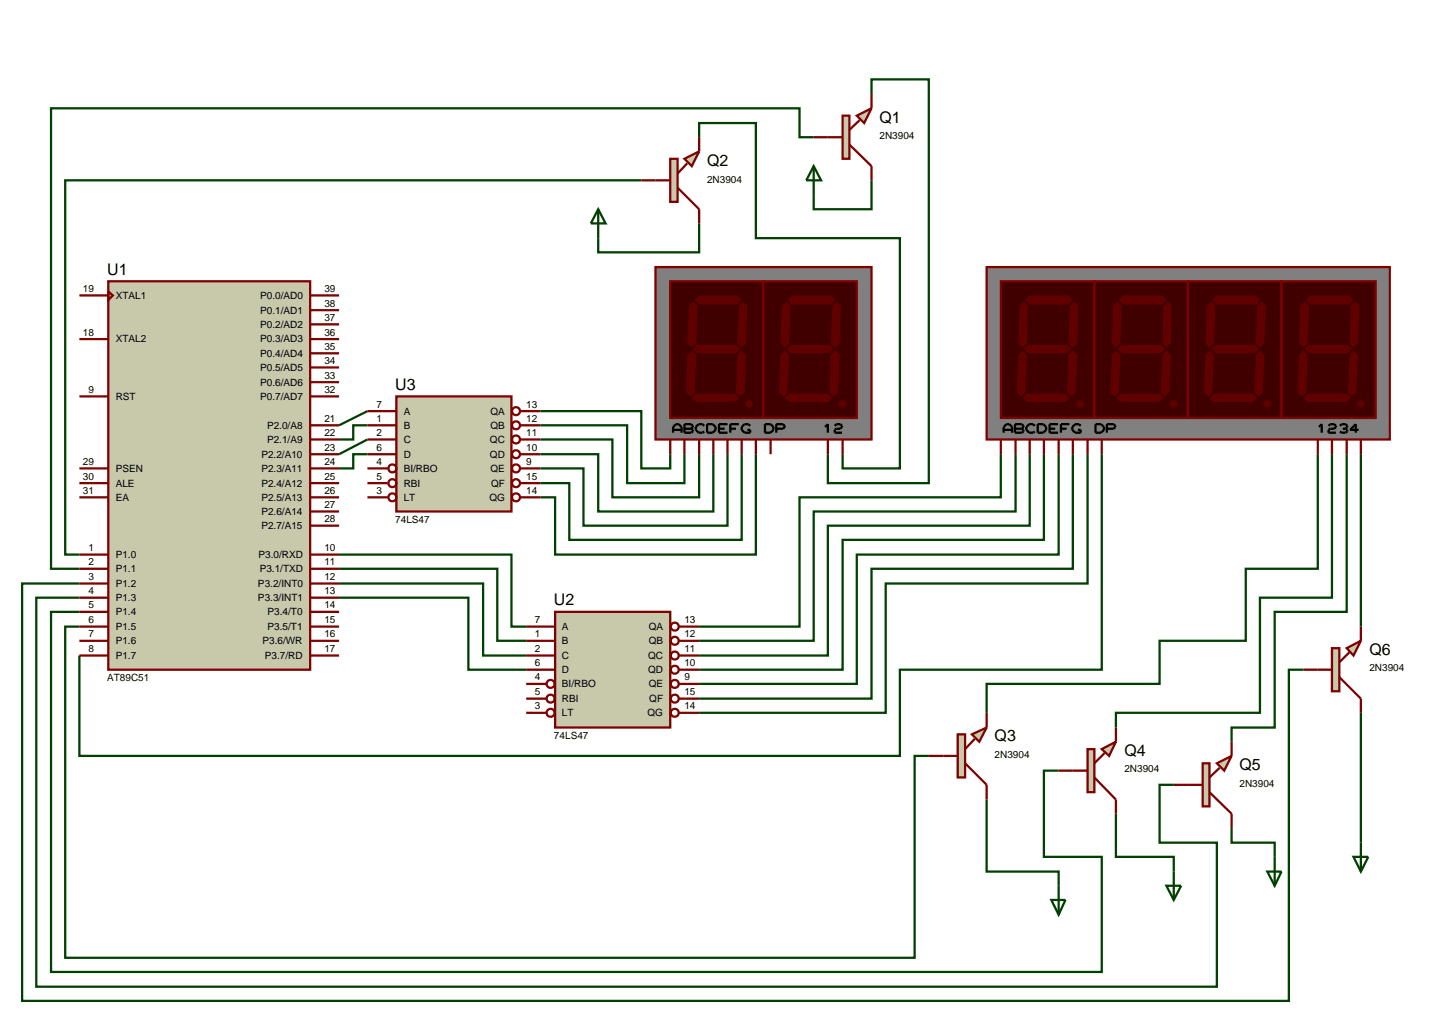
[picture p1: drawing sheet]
<svg xmlns="http://www.w3.org/2000/svg" width="257mm" height="180mm" viewBox="0 0 257 180" stroke-linecap="round" stroke-linejoin="round" font-family="sans-serif">
<g fill="none" stroke="#004000" stroke-width=".4">
<path d="M153.7 16.6v-2.6h10.1v71.2h-17.8v-5.1M113.1 31.8h-101.6v66h2.5M123.3 24.2v-2.5h10v20.3h25.4v40.6h-10.1v-2.5M123.3 39.4v5.1h-17.8v-2.5M143.5 24.2h-2.5v-5.1h-132v81.2h5M153.7 31.8v5.1h-10.2v-2.5M64.8 75h-2.5v2.5h-2.5M64.8 72.5l-5 2.5M64.8 77.5l-5 2.6M95.3 72.5h17.8v10.1h5.1v-2.5M95.3 75h15.3v10.2h10.1v-5.1M95.3 77.5h12.7v10.2h15.3v-7.6"/>
<path d="M59.8 97.8h30.4v12.7h2.6M64.8 80.1h-2.5v2.5h-2.5M95.3 80.1h10.2v10.1h20.3v-10.1M128.3 80.1v12.6h-25.4v-10.1h-7.6M130.8 80.1v15.1h-30.4v-10h-5.1M133.3 80.1v17.7h-35.4v-10.1h-2.6M176.5 80.1v7.6h-35.5v22.8h-17.7M179.1 80.1v10.1h-35.6v22.8h-20.2M181.6 80.1v12.6h-35.6v22.9h-22.7M184.1 80.1v15.1h-35.5v22.9h-25.3M186.7 80.1v17.7h-35.6v22.8h-27.8M189.2 80.1v20.2h-35.5v22.9h-30.4"/>
<path d="M191.8 80.1v22.8h-35.6v22.8h-32.9M194.3 80.1v38h-35.6v15.2h-144.7v-17.7M232.4 80.1v20.2h-12.7v12.7h-15.2v7.6h-30.5v5.1M234.9 80.1v25.3h-12.7v20.3h-25.4v2.6M237.5 80.1v27.8h-12.7v20.4h-7.6v2.5M240 80.1v30.4M14 110.5h-2.5v58.4h149.8v-35.6h2.5M14 107.9h-5v63.5h185.3v-20.3h-10.2v-15.2h2.6M14 105.4h-7.6v68.6h208.2v-25.4h-10.1v-10.2h2.5M14 102.9h-10.1v73.6h223.4v-58.4h2.6M59.8 100.3h27.9v12.7h5.1M59.8 102.9h25.4v12.7h7.6"/>
<path d="M59.8 105.4h22.8v12.7h10.2M240 125.7v22.9M174 141v12.7h12.7v2.5M196.8 143.5v7.6h10.2v2.6M217.2 146v2.6h7.6v2.5"/>
</g>
<path d="M19.1 49.6h35.6v68.5h-35.6z" fill="#c8c8aa" stroke="#800000" stroke-width=".4"/>
<g fill="none" stroke="#800000" stroke-width=".4">
<path d="M14 59.8h5.1M14 52.1h5.1M19.1 51.4l.8 .7-.8 .8zM54.7 59.8h5.1M54.7 52.1h5.1M54.7 54.7h5.1M54.7 57.2h5.1M14 69.9h5.1M54.7 69.9h5.1M54.7 62.3h5.1M54.7 64.8h5.1M54.7 67.4h5.1"/>
<path d="M54.7 75h5.1M54.7 77.5h5.1M14 85.2h5.1M14 87.7h5.1M14 82.6h5.1M14 97.8h5.1M54.7 85.2h5.1M54.7 87.7h5.1M54.7 82.6h5.1M54.7 97.8h5.1M54.7 92.7h5.1M54.7 80.1h5.1"/>
<path d="M54.7 90.2h5.1M14 100.3h5.1M14 102.9h5.1M14 105.4h5.1M14 107.9h5.1M14 110.5h5.1M14 113h5.1M14 115.6h5.1M54.7 100.3h5.1M54.7 102.9h5.1M54.7 105.4h5.1M54.7 107.9h5.1"/>
<path d="M54.7 110.5h5.1M54.7 113h5.1M54.7 115.6h5.1"/>
</g>
<path d="M174 47.1h71.1v30.4h-71.1z" fill="#808080" stroke="#800000" stroke-width=".4"/>
<path d="M176.5 49.6h16.5v24.1h-16.5z" fill="#400000" stroke="#800000" stroke-width=".4"/>
<g fill="#600000">
<path d="M181.6 52.1h6.8l.8 .8-.8 .8h-6.8l-.8-.8z"/>
<path d="M188.7 53.9l.8-.7 .7 .7-.2 6.6-.8 .8-.8-.8z"/>
<path d="M181.3 60.8h6.9l.8 .7-.8 .8h-6.9l-.7-.8z"/>
<path d="M179.8 53.9l.8-.7 .7 .7-.2 6.6-.8 .8-.7-.8z"/>
<path d="M188.4 62.6l.8-.8 .8 .8-.3 6.6-.7 .7-.8-.7z"/>
<path d="M181.1 69.4h6.8l.8 .8-.8 .7h-6.8l-.8-.7z"/>
<path d="M180.3 61.8l.8 .8-.3 6.6-.7 .7-.8-.7 .3-6.6z"/>
</g>
<path d="M193 49.6h16.5v24.1h-16.5z" fill="#400000" stroke="#800000" stroke-width=".4"/>
<g fill="#600000">
<path d="M198.1 52.1h6.9l.7 .8-.7 .8h-6.9l-.8-.8z"/>
<path d="M205.2 53.9l.8-.7 .7 .7-.2 6.6-.8 .8-.7-.8z"/>
<path d="M197.8 60.8h6.9l.8 .7-.8 .8h-6.9l-.7-.8z"/>
<path d="M196.3 53.9l.8-.7 .7 .7-.2 6.6-.8 .8-.7-.8z"/>
<path d="M205.7 61.8l.8 .8-.3 6.6-.7 .7-.8-.7 .3-6.6z"/>
<path d="M196.8 70.2l.8-.8h6.9l.7 .8-.7 .7h-6.9z"/>
<path d="M196.8 61.8l.8 .8-.3 6.6-.7 .7-.8-.7 .3-6.6z"/>
<path d="M190.5 70.5l.7 .7-.7 .7-.7-.7z"/>
<path d="M207 70.5l.7 .7-.7 .7-.7-.7z"/>
<path d="M190 70.7l.5-.2-.7 .7zM190.5 70.5a.68 .68 0 0 1 .7 .7zM190.5 71.9l.7-.7a.68 .68 0 0 1-.7 .7zM189.8 71.2l.7 .7a.68 .68 0 0 1-.7-.7z"/>
<path d="M206.5 70.7l.5-.2-.7 .7zM207 70.5a.68 .68 0 0 1 .7 .7zM207 71.9l.7-.7a.68 .68 0 0 1-.7 .7zM206.3 71.2l.7 .7a.68 .68 0 0 1-.7-.7z"/>
</g>
<path d="M209.5 49.6h16.5v24.1h-16.5z" fill="#400000" stroke="#800000" stroke-width=".4"/>
<g fill="#600000">
<path d="M213.8 52.9l.8-.8h6.9l.7 .8-.7 .8h-6.9z"/>
<path d="M221.7 53.9l.8-.7 .7 .7-.2 6.6-.8 .8-.7-.8z"/>
<path d="M213.6 61.5l.8-.7h6.8l.8 .7-.8 .8h-6.8z"/>
<path d="M212.8 53.9l.8-.7 .8 .7-.3 6.6-.8 .8-.7-.8z"/>
<path d="M222.2 61.8l.8 .8-.3 6.6-.7 .7-.8-.7 .3-6.6z"/>
<path d="M214.1 69.4h6.9l.7 .8-.7 .7h-6.9l-.8-.7z"/>
<path d="M213.3 61.8l.8 .8-.3 6.6-.7 .7-.8-.7 .3-6.6z"/>
<path d="M223.5 70.5l.7 .7-.7 .7-.7-.7z"/>
<path d="M223 70.7l.5-.2-.7 .7zM223.5 70.5a.68 .68 0 0 1 .7 .7zM223.5 71.9l.7-.7a.68 .68 0 0 1-.7 .7zM222.8 71.2l.7 .7a.68 .68 0 0 1-.7-.7z"/>
</g>
<path d="M226 49.6h16.6v24.1h-16.6z" fill="#400000" stroke="#800000" stroke-width=".4"/>
<g fill="#600000">
<path d="M231.1 52.1h6.9l.7 .8-.7 .8h-6.9l-.7-.8z"/>
<path d="M238.2 53.9l.8-.7 .8 .7-.3 6.6-.8 .8-.7-.8z"/>
<path d="M230.1 61.5l.8-.7h6.8l.8 .7-.8 .8h-6.8z"/>
<path d="M229.3 53.9l.8-.7 .8 .7-.3 6.6-.7 .8-.8-.8z"/>
<path d="M238.7 61.8l.8 .8-.3 6.6-.7 .7-.8-.7 .3-6.6z"/>
<path d="M230.6 69.4h6.9l.7 .8-.7 .7h-6.9l-.7-.7z"/>
<path d="M229.1 62.6l.8-.8 .7 .8-.2 6.6-.8 .7-.8-.7z"/>
<path d="M240 70.5l.7 .7-.7 .7-.7-.7z"/>
<path d="M239.5 70.7l.5-.2-.7 .7zM240 70.5a.68 .68 0 0 1 .7 .7zM240.7 71.2a.68 .68 0 0 1-.7 .7zM239.3 71.2l.7 .7a.68 .68 0 0 1-.7-.7z"/>
</g>
<g fill="none" stroke="#000" stroke-width=".4">
<path d="M177 76.3v-1l.5-.5h.5l.5 .5v1M177 75.8h1.5M179 74.8h1.2l.3 .3v.2l-.3 .3 .3 .2v.3l-.3 .2h-1.2zM179 75.6h1.2M182.5 75.1l-.3-.3h-.7l-.5 .5v.5l.5 .5h.7l.3-.2M183 74.8h1l.5 .5v.5l-.5 .5h-1zM185.1 75.6h1M186.6 74.8h-1.5v1.5h1.5M187.1 75.6h1M188.6 74.8h-1.5v1.5M190.6 75.1l-.3-.3h-.7l-.5 .5v.5l.5 .5h1v-.5h-.5M193.2 74.8h1l.5 .5v.5l-.5 .5h-1z"/>
<path d="M195.2 75.6h1.2l.3-.3v-.2l-.3-.3h-1.2v1.5M232.6 75.3l.5-.5v1.5M234.3 75.1l.3-.3h.7l.3 .3v.2l-.3 .3h-.7l-.3 .2v.5h1.3M236.3 75.1l.3-.3h.7l.3 .3v.2l-.3 .3M236.8 75.6h.5M237.3 75.6l.3 .2v.3l-.3 .2h-.7l-.3-.2M239.6 75.8h-1.5l1-1v1.5"/>
</g>
<path d="M176.5 77.5v2.6M179.1 77.5v2.6M181.6 77.5v2.6M184.1 77.5v2.6M186.7 77.5v2.6M189.2 77.5v2.6M191.8 77.5v2.6M194.3 77.5v2.6M232.4 77.5v2.6M234.9 77.5v2.6M237.5 77.5v2.6M240 77.5v2.6" fill="none" stroke="#800000" stroke-width=".4"/>
<g fill="#c8c8aa" stroke="#800000" stroke-width=".4">
<path d="M151.1 20.4l2.6-1.3-1.3 2.6z"/>
<path d="M148.6 20.4h1.2v7.6h-1.2z"/>
</g>
<path d="M153.7 16.6v2.5M143.5 24.2h5.1M149.8 25.5l3.9 3.8v2.5M151.6 21.2l-1.8 1.7" fill="none" stroke="#800000" stroke-width=".4"/>
<g fill="#c8c8aa" stroke="#800000" stroke-width=".4">
<path d="M120.7 28l2.6-1.3-1.3 2.6z"/>
<path d="M118.2 28h1.3v7.6h-1.3z"/>
</g>
<path d="M113.1 31.8h5.1M119.5 33.1l3.8 3.8v2.5M121.2 28.8l-1.7 1.8M123.3 24.2v2.5" fill="none" stroke="#800000" stroke-width=".4"/>
<path d="M185.4 158.7h2.5l-1.2 2.6zM186.7 156.2v5.1M205.7 156.2h2.6l-1.3 2.5zM207 153.7v5M223.5 153.7h2.5l-1.2 2.5zM224.8 151.1v5.1M238.7 151.1h2.6l-1.3 2.6zM240 148.6v5.1" fill="none" stroke="#004000" stroke-width=".4"/>
<g fill="#c8c8aa" stroke="#800000" stroke-width=".4">
<path d="M171.4 129.5l2.6-1.2-1.3 2.5z"/>
<path d="M168.9 129.5h1.3v7.6h-1.3z"/>
</g>
<path d="M163.8 133.3h5.1M170.2 134.6l3.8 3.8v2.6M171.9 130.3l-1.7 1.8M174 125.7v2.6" fill="none" stroke="#800000" stroke-width=".4"/>
<g fill="#c8c8aa" stroke="#800000" stroke-width=".4">
<path d="M194.3 132.1l2.5-1.3-1.2 2.5z"/>
<path d="M191.8 132.1h1.2v7.6h-1.2z"/>
</g>
<path d="M186.7 135.9h5.1M193 137.1l3.8 3.9v2.5M194.8 132.8l-1.8 1.8M196.8 128.3v2.5" fill="none" stroke="#800000" stroke-width=".4"/>
<g fill="#c8c8aa" stroke="#800000" stroke-width=".4">
<path d="M214.6 134.6l2.6-1.3-1.3 2.6z"/>
<path d="M212.1 134.6h1.2v7.6h-1.2z"/>
</g>
<path d="M207 138.4h5.1M213.3 139.7l3.9 3.8v2.5M215.1 135.4l-1.8 1.7M217.2 130.8v2.5" fill="none" stroke="#800000" stroke-width=".4"/>
<g fill="#c8c8aa" stroke="#800000" stroke-width=".4">
<path d="M237.5 114.3l2.5-1.3-1.3 2.6z"/>
<path d="M234.9 114.3h1.3v7.6h-1.3z"/>
</g>
<path d="M229.9 118.1h5M236.2 119.4l3.8 3.8v2.5M238 115l-1.8 1.8M240 110.5v2.5" fill="none" stroke="#800000" stroke-width=".4"/>
<path d="M97.9 107.9h20.3v20.4h-20.3z" fill="#c8c8aa" stroke="#800000" stroke-width=".4"/>
<g fill="none" stroke="#800000" stroke-width=".4">
<path d="M92.8 110.5h5.1M92.8 113h5.1M92.8 115.6h5.1M92.8 118.1h5.1M119.7 110.5h3.6M119.7 113h3.6M119.7 115.6h3.6M119.7 118.1h3.6M92.8 120.6h3.5M92.8 123.2h3.5M92.8 125.7h3.5M119.7 120.6h3.6"/>
<path d="M119.7 123.2h3.6M119.7 125.7h3.6"/>
<circle cx="119" cy="110.5" r=".7"/>
<circle cx="119" cy="118.1" r=".7"/>
<circle cx="119" cy="115.6" r=".7"/>
<circle cx="119" cy="113" r=".7"/>
<circle cx="97.1" cy="125.7" r=".7"/>
<circle cx="97.1" cy="120.6" r=".7"/>
<circle cx="97.1" cy="123.2" r=".7"/>
<circle cx="119" cy="123.2" r=".7"/>
<circle cx="119" cy="125.7" r=".7"/>
<circle cx="119" cy="120.6" r=".7"/>
</g>
<path d="M69.9 69.9h20.3v20.3h-20.3z" fill="#c8c8aa" stroke="#800000" stroke-width=".4"/>
<g fill="none" stroke="#800000" stroke-width=".4">
<path d="M64.8 72.5h5.1M64.8 75h5.1M64.8 77.5h5.1M91.8 72.5h3.5M91.8 75h3.5M91.8 77.5h3.5M64.8 80.1h5.1M64.8 82.6h3.6M64.8 85.2h3.6M64.8 87.7h3.6M91.8 80.1h3.5M91.8 82.6h3.5"/>
<path d="M91.8 85.2h3.5M91.8 87.7h3.5"/>
<circle cx="91" cy="77.5" r=".7"/>
<circle cx="91" cy="75" r=".7"/>
<circle cx="91" cy="72.5" r=".7"/>
<circle cx="69.2" cy="87.7" r=".7"/>
<circle cx="69.2" cy="85.2" r=".7"/>
<circle cx="69.2" cy="82.6" r=".7"/>
<circle cx="91" cy="80.1" r=".7"/>
<circle cx="91" cy="87.7" r=".7"/>
<circle cx="91" cy="85.2" r=".7"/>
<circle cx="91" cy="82.6" r=".7"/>
</g>
<path d="M115.6 47.1h38.1v30.4h-38.1z" fill="#808080" stroke="#800000" stroke-width=".4"/>
<path d="M118.2 49.6h16.4v24.1h-16.4z" fill="#400000" stroke="#800000" stroke-width=".4"/>
<g fill="#600000">
<path d="M122.5 52.9l.8-.8h6.7l.8 .8-.8 .8h-6.7z"/>
<path d="M130.3 53.9l.7-.7 .8 .7-.2 6.6-.8 .8-.8-.8z"/>
<path d="M123 60.8h6.8l.7 .7-.7 .8h-6.8l-.7-.8z"/>
<path d="M121.5 53.9l.8-.7 .7 .7-.2 6.6-.8 .8-.8-.8z"/>
<path d="M130.8 61.8l.8 .8-.3 6.6-.8 .7-.7-.7 .2-6.6z"/>
<path d="M122.8 69.4h6.7l.8 .8-.8 .7h-6.7l-.8-.7z"/>
<path d="M121.2 62.6l.8-.8 .8 .8-.3 6.6-.8 .7-.7-.7z"/>
</g>
<path d="M134.6 49.6h16.5v24.1h-16.5z" fill="#400000" stroke="#800000" stroke-width=".4"/>
<g fill="#600000">
<path d="M138.9 52.9l.8-.8h6.8l.8 .8-.8 .8h-6.8z"/>
<path d="M146.8 53.9l.8-.7 .7 .7-.2 6.6-.8 .8-.8-.8z"/>
<path d="M138.7 61.5l.7-.7h6.9l.7 .7-.7 .8h-6.9z"/>
<path d="M137.9 53.9l.8-.7 .7 .7-.2 6.6-.8 .8-.8-.8z"/>
<path d="M147.3 61.8l.8 .8-.3 6.6-.8 .7-.7-.7 .2-6.6z"/>
<path d="M138.4 70.2l.8-.8h6.8l.8 .8-.8 .7h-6.8z"/>
<path d="M137.6 62.6l.8-.8 .8 .8-.3 6.6-.7 .7-.8-.7z"/>
<path d="M131.4 71.2l.7-.7 .7 .7-.7 .7z"/>
<path d="M148.6 70.5l.7 .7-.7 .7-.7-.7z"/>
<path d="M131.6 70.7l.5-.2-.7 .7zM132.1 70.5a.68 .68 0 0 1 .7 .7zM132.8 71.2a.68 .68 0 0 1-.7 .7zM131.4 71.2l.7 .7a.68 .68 0 0 1-.7-.7z"/>
<path d="M148.1 70.7l.5-.2-.7 .7zM148.6 70.5a.68 .68 0 0 1 .7 .7zM148.6 71.9l.7-.7a.68 .68 0 0 1-.7 .7zM147.9 71.2l.7 .7a.68 .68 0 0 1-.7-.7z"/>
</g>
<g fill="none" stroke="#000" stroke-width=".4">
<path d="M118.7 76.3v-1l.5-.5h.5l.5 .5v1M118.7 75.8h1.5M120.7 74.8h1.2l.3 .3v.2l-.3 .3 .3 .2v.3l-.3 .2h-1.2zM120.7 75.6h1.2M124.2 75.1l-.3-.3h-.7l-.5 .5v.5l.5 .5h.7l.3-.2M124.7 74.8h1l.5 .5v.5l-.5 .5h-1zM126.8 75.6h1M128.3 74.8h-1.5v1.5h1.5M128.8 75.6h1M130.3 74.8h-1.5v1.5M132.3 75.1l-.3-.3h-.7l-.5 .5v.5l.5 .5h1v-.5h-.5M134.9 74.8h1l.5 .5v.5l-.5 .5h-1z"/>
<path d="M136.9 75.6h1.2l.3-.3v-.2l-.3-.3h-1.2v1.5M145.5 75.3l.5-.5v1.5M147.2 75.1l.3-.3h.7l.3 .3v.2l-.3 .3h-.7l-.3 .2v.5h1.3"/>
</g>
<path d="M118.2 77.5v2.6M120.7 77.5v2.6M123.3 77.5v2.6M125.8 77.5v2.6M128.3 77.5v2.6M130.8 77.5v2.6M133.3 77.5v2.6M135.9 77.5v2.6M146 77.5v2.6M148.6 77.5v2.6" fill="none" stroke="#800000" stroke-width=".4"/>
<path d="M105.5 36.9l1.3 2.5h-2.6zM105.5 36.9v5.1M143.5 29.3l1.3 2.5h-2.6zM143.5 29.3v5.1" fill="none" stroke="#004000" stroke-width=".4"/>
<g font-size="2.8">
<text x="155.1" y="21.7">Q1</text>
<text x="124.7" y="29.3">Q2</text>
<text x="18.9" y="48.5">U1</text>
<text x="69.7" y="68.8">U3</text>
<text x="97.7" y="106.8">U2</text>
<text x="241.5" y="115.6">Q6</text>
<text x="175.4" y="130.8">Q3</text>
<text x="198.3" y="133.4">Q4</text>
<text x="218.6" y="135.9">Q5</text>
</g>
<g font-size="1.8">
<text x="155.1" y="24.5">2N3904</text>
<text x="124.7" y="32.2">2N3904</text>
<text x="14.6" y="51.5">19</text>
<text x="20.4" y="52.7">XTAL1</text>
<text x="45.9" y="52.7">P0.0/AD0</text>
<text x="57.2" y="51.5">39</text>
<text x="14.6" y="59.2">18</text>
<text x="45.9" y="55.3">P0.1/AD1</text>
<text x="45.9" y="57.8">P0.2/AD2</text>
<text x="57.2" y="54.1">38</text>
<text x="57.2" y="56.6">37</text>
<text x="57.2" y="59.2">36</text>
<text x="20.4" y="60.4">XTAL2</text>
<text x="45.9" y="60.4">P0.3/AD3</text>
<text x="45.9" y="62.9">P0.4/AD4</text>
<text x="45.9" y="65.4">P0.5/AD5</text>
<text x="57.2" y="61.7">35</text>
<text x="57.2" y="64.2">34</text>
<text x="15.6" y="69.3">9</text>
<text x="20.4" y="70.5">RST</text>
<text x="45.9" y="68">P0.6/AD6</text>
<text x="45.9" y="70.5">P0.7/AD7</text>
<text x="57.2" y="66.8">33</text>
<text x="57.2" y="69.3">32</text>
<text x="66.4" y="71.9">7</text>
<text x="92.8" y="71.9">13</text>
<text x="47.1" y="75.6">P2.0/A8</text>
<text x="57.2" y="74.4">21</text>
<text x="57.2" y="76.9">22</text>
<text x="66.4" y="74.4">1</text>
<text x="66.4" y="76.9">2</text>
<text x="71.2" y="73.1">A</text>
<text x="71.2" y="75.6">B</text>
<text x="86.5" y="73.1">QA</text>
<text x="86.5" y="75.6">QB</text>
<text x="92.8" y="74.4">12</text>
<text x="92.8" y="76.9">11</text>
<text x="14.6" y="82">29</text>
<text x="20.4" y="83.2">PSEN</text>
<text x="46.1" y="80.7">P2.2/A10</text>
<text x="46.1" y="83.2">P2.3/A11</text>
<text x="47.1" y="78.1">P2.1/A9</text>
<text x="57.2" y="79.5">23</text>
<text x="57.2" y="82">24</text>
<text x="66.4" y="79.5">6</text>
<text x="66.4" y="82">4</text>
<text x="71.2" y="78.1">C</text>
<text x="71.2" y="80.7">D</text>
<text x="71.2" y="83.2">BI/RBO</text>
<text x="86.4" y="78.1">QC</text>
<text x="86.4" y="80.7">QD</text>
<text x="86.5" y="83.2">QE</text>
<text x="92.8" y="79.5">10</text>
<text x="92.8" y="82">9</text>
<text x="14.6" y="84.6">30</text>
<text x="14.6" y="87.1">31</text>
<text x="20.4" y="85.8">ALE</text>
<text x="20.4" y="88.3">EA</text>
<text x="46.1" y="85.8">P2.4/A12</text>
<text x="46.1" y="88.3">P2.5/A13</text>
<text x="57.2" y="84.6">25</text>
<text x="57.2" y="87.1">26</text>
<text x="57.2" y="89.6">27</text>
<text x="66.4" y="84.6">5</text>
<text x="66.4" y="87.1">3</text>
<text x="71.2" y="85.8">RBI</text>
<text x="71.2" y="88.3">LT</text>
<text x="86.3" y="88.3">QG</text>
<text x="86.6" y="85.8">QF</text>
<text x="92.8" y="84.6">15</text>
<text x="92.8" y="87.1">14</text>
<text x="46.1" y="93.3">P2.7/A15</text>
<text x="46.1" y="90.8">P2.6/A14</text>
<text x="57.2" y="92.1">28</text>
<text x="69.7" y="92.2">74LS47</text>
<text x="15.6" y="97.2">1</text>
<text x="15.6" y="99.7">2</text>
<text x="20.4" y="98.4">P1.0</text>
<text x="20.4" y="100.9">P1.1</text>
<text x="45.6" y="98.4">P3.0/RXD</text>
<text x="45.8" y="100.9">P3.1/TXD</text>
<text x="57.2" y="97.2">10</text>
<text x="57.2" y="99.7">11</text>
<text x="15.6" y="102.3">3</text>
<text x="15.6" y="104.8">4</text>
<text x="15.6" y="107.3">5</text>
<text x="20.4" y="103.5">P1.2</text>
<text x="20.4" y="106">P1.3</text>
<text x="45.5" y="103.5">P3.2/INT0</text>
<text x="45.5" y="106">P3.3/INT1</text>
<text x="57.2" y="102.3">12</text>
<text x="57.2" y="104.8">13</text>
<text x="57.2" y="107.3">14</text>
<text x="15.6" y="109.9">6</text>
<text x="15.6" y="112.4">7</text>
<text x="20.4" y="108.5">P1.4</text>
<text x="20.4" y="111.1">P1.5</text>
<text x="20.4" y="113.6">P1.6</text>
<text x="46.3" y="113.6">P3.6/WR</text>
<text x="47.2" y="108.5">P3.4/T0</text>
<text x="47.2" y="111.1">P3.5/T1</text>
<text x="57.2" y="112.4">16</text>
<text x="57.2" y="109.9">15</text>
<text x="94.3" y="109.9">7</text>
<text x="94.3" y="112.4">1</text>
<text x="99.1" y="111.1">A</text>
<text x="99.1" y="113.6">B</text>
<text x="114.4" y="111.1">QA</text>
<text x="114.4" y="113.6">QB</text>
<text x="120.7" y="109.9">13</text>
<text x="120.7" y="112.4">12</text>
<text x="15.6" y="115">8</text>
<text x="20.4" y="116.2">P1.7</text>
<text x="46.7" y="116.2">P3.7/RD</text>
<text x="57.2" y="115">17</text>
<text x="94.3" y="115">2</text>
<text x="94.3" y="117.5">6</text>
<text x="94.3" y="120">4</text>
<text x="99.1" y="116.2">C</text>
<text x="99.1" y="118.7">D</text>
<text x="114.3" y="116.2">QC</text>
<text x="114.3" y="118.7">QD</text>
<text x="120.7" y="115">11</text>
<text x="120.7" y="117.5">10</text>
<text x="120.7" y="120">9</text>
<text x="241.5" y="118.4">2N3904</text>
<text x="18.9" y="120.1">AT89C51</text>
<text x="94.3" y="122.6">5</text>
<text x="94.3" y="125.1">3</text>
<text x="99.1" y="121.2">BI/RBO</text>
<text x="99.1" y="123.8">RBI</text>
<text x="114.4" y="121.2">QE</text>
<text x="114.5" y="123.8">QF</text>
<text x="120.7" y="122.6">15</text>
<text x="120.7" y="125.1">14</text>
<text x="97.7" y="130.3">74LS47</text>
<text x="99.1" y="126.3">LT</text>
<text x="114.2" y="126.3">QG</text>
<text x="175.4" y="133.7">2N3904</text>
<text x="198.3" y="136.2">2N3904</text>
<text x="218.6" y="138.7">2N3904</text>
</g>
</svg>
